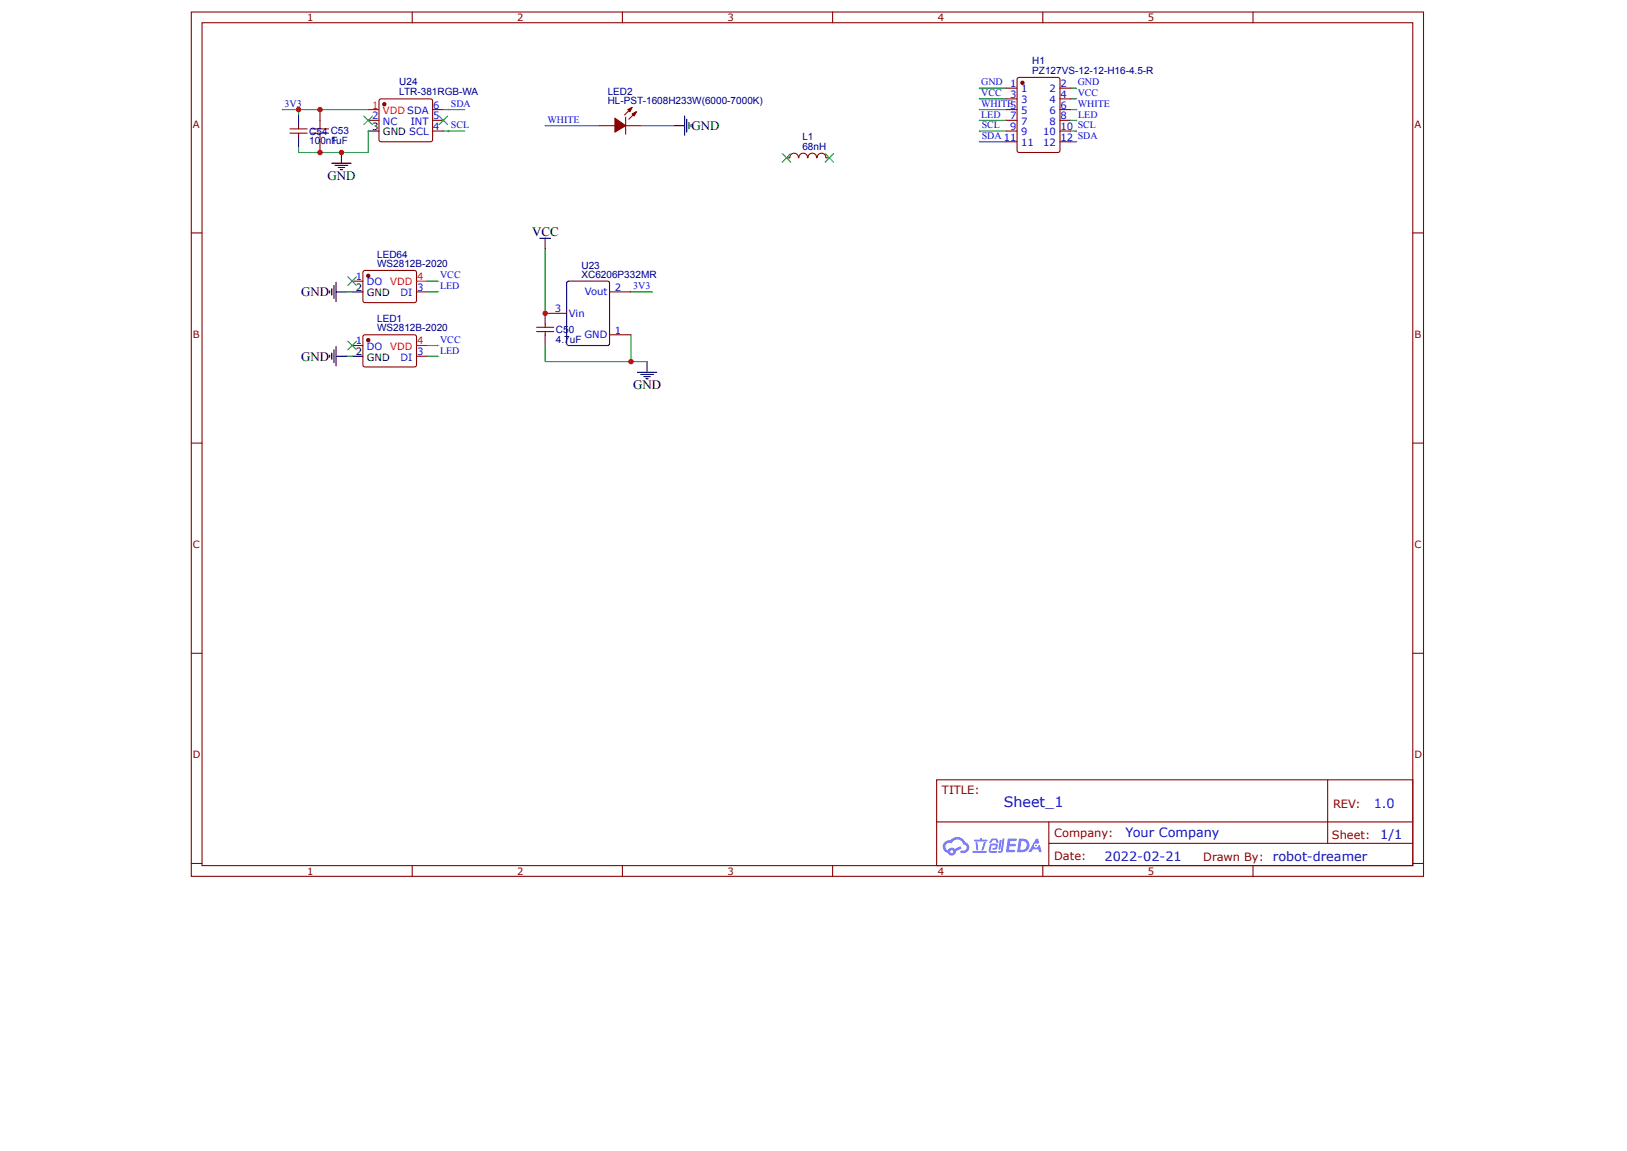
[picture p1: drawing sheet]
<svg xmlns="http://www.w3.org/2000/svg" width="297mm" height="210mm" viewBox="0 0 297 210" stroke-linecap="round" stroke-linejoin="round" font-family="sans-serif">
<g fill="none" stroke="#800" stroke-width=".2">
<path d="M34.9 2.2h224.7v157.6h-224.7zM36.8 4.1h220.8v153.7h-220.8zM75.2 2.2v1.9M113.5 2.2v1.9M151.8 2.2v1.9M190.1 2.2v1.9M228.5 2.2v1.9M34.9 42.5h1.9M257.6 42.5h2M34.9 80.8h1.9M257.6 80.8h2M34.9 119.1h1.9"/>
<path d="M257.6 119.1h2M34.9 157.5h1.9M75.2 157.8v2M113.5 157.8v2M151.8 157.8v2M170.8 142.2h86.8v15.6h-86.8zM170.8 149.9h86.7M190.1 157.8v2M191.2 153.8h66.3M191.2 149.9v7.8M228.5 157.8v2M242.1 142.2v11.6"/>
<path d="M257.6 157.5h2"/>
</g>
<g fill="#58f">
<path d="M183.8 152.9l1.5 .1 .1 .1-.2 .3h-1l-.1 .5h.9l.2 .2-.2 .2h-.9l-.1 .7h.9h.1v.3l-1.6 .1z"/>
<path d="M188.9 153h.4l.2 .7-.4 .2a.41 .41 0 0 0-.6 .1 .41 .41 0 0 0 .3 .6 .41 .41 0 0 0 .5-.4l.3-.1 .3 1.3h-.4l-.2-.5h-1l-.3 .5h-.5z"/>
<path d="M182.3 153.2h.4l-.3 1.6-.2 .1-.1-.1z"/>
<path d="M182.8 152.9h.4l-.3 2.2a.49 .49 0 0 1-.4 .4 .49 .49 0 0 1-.5-.2l.5-.2z"/>
<path d="M180.8 153l.3-.1h.7l.3 .8h-.4l-.2-.5-.5 .1a.45 .45 0 0 1-.6 .4v-.1z"/>
<path d="M180.6 153.9l1-.1a.6 .6 0 0 1 .3 .6 .6 .6 0 0 1-.5 .5h-.4l-.1-.1 .6-.2 .1-.4h-.8l-.2 1h1.1l.1 .2-.2 .1h-1l-.2-.1-.1-.3z"/>
<path d="M177.3 155.2h2.5l.1 .1-.1 .2h-2.4z"/>
<path d="M179.4 153.5l.4 .1a2.24 2.24 0 0 1-.7 1.5l-.1-.1z"/>
<path d="M177.9 153.6h.3l.2 1.3-.2 .2-.2-.1z"/>
<path d="M177.6 153.1h1.1l.1-.2 .3-.1-.1 .3h.9l.2 .2-.2 .1h-2.2z"/>
<path d="M185.8 152.9l-.3 2.5h.8a1.26 1.26 0 0 0 1.4-1.3 1.26 1.26 0 0 0-1.5-1.2zM186.2 153.4a.85 .85 0 0 1 1 .9 .85 .85 0 0 1-1.2 .7z"/>
<path d="M172.3 153.6a1.15 1.15 0 0 0 .5 1.9 .76 .76 0 0 0 .9 .5 .76 .76 0 0 0 .6-.8l1.1-.5-.3-.4-1 .5a.78 .78 0 0 0-1.3 .3 .74 .74 0 0 1-.3-1.1 .74 .74 0 0 1 1-.2 1.12 1.12 0 0 1 1.2-.7 1.12 1.12 0 0 1 1 .9 .6 .6 0 0 1 .5 .7 .6 .6 0 0 1-.8 .4l-.3 .2a1.01 1.01 0 0 0 1.5-.3 1.01 1.01 0 0 0-.6-1.4 1.66 1.66 0 0 0-2.8-.4l-.4 .1zM173.3 155.3a.29 .29 0 0 1 .5 0 .29 .29 0 0 1-.5 0z"/>
<circle cx="188.9" cy="154.2" r=".16"/>
</g>
<path d="M69.2 18.1l.3-.1 9.2 .1 .2 .3-.1 7.3-.3 .2-9.2-.1-.2-.3v-7.1z" fill="none" stroke="#800" stroke-width=".2"/>
<circle cx="70.1" cy="19" r=".29" fill="#800"/>
<g fill="none" stroke="#800" stroke-width=".2">
<path d="M58.3 20v1.9M78.9 20h1.9M52.9 24.3h3.1M52.9 23.5h3.1M54.4 22.9v.6M54.4 24.3v.6M58.3 25.9v1.9M67.1 21.9h2M78.9 21.9h1.9M78.9 23.9h1.9"/>
<circle cx="70.1" cy="19" r=".29"/>
</g>
<path d="M67.1 20h2" fill="none" stroke="#f00" stroke-width=".2"/>
<path d="M54.4 21v1.9M54.4 24.9v1.9M60.5 29.8h3.5M61.1 30.2h2.3M61.7 30.5h1.1M62.1 30.9h.4M62.3 27.8v2M67.1 23.9h2" fill="none" stroke="#000" stroke-width=".2"/>
<path d="M51.5 20h15.6M54.4 20v1M80.8 20h3.9M67.1 23.9v3.9h-12.7v-1M80.8 23.9h3.9" fill="none" stroke="#080" stroke-width=".2"/>
<g fill="#000">
<path d="M51.5 19.8v.4zM51.3 20h.4z"/>
<path d="M81.8 19.8v.4zM81.6 20h.4z"/>
<path d="M66.4 21.2l1.5 1.5zM66.4 22.7l1.5-1.5z"/>
<path d="M80.1 21.2l1.5 1.5zM80.1 22.7l1.5-1.5z"/>
<path d="M81.8 23.7v.4zM81.6 23.9h.4z"/>
</g>
<path d="M56.8 24.3h3.1M56.8 23.5h3.1M58.3 21.9v1.6M58.3 24.3v1.6" fill="none" stroke="#a00000" stroke-width=".2"/>
<path d="M66.4 21.2l1.5 1.5M67.9 21.2l-1.5 1.5M80.1 21.2l1.5 1.5M81.6 21.2l-1.5 1.5" fill="none" stroke="#3c3" stroke-width=".2"/>
<path d="M115.3 20.8l.7-.4-.4 .8z" fill="#800"/>
<path d="M115.3 20.8l.7-.4-.4 .8z" fill="none" stroke="#800" stroke-width=".2"/>
<path d="M114.5 20l.8-.4-.4 .8z" fill="#800"/>
<path d="M114.5 20l.8-.4-.4 .8zM115.3 19.6l-1.4 1.4M109.2 22.9h2.9M114.1 22.9h2.9M114.1 21.4v3.1M116 20.4l-1.3 1.3" fill="none" stroke="#800" stroke-width=".2"/>
<path d="M112.1 21.6l2 1.3-2 1.2z" fill="#800"/>
<path d="M185.6 14.2l.2-.1h7.1l.3 .2 .1 13.1-.2 .3-7.3 .1-.3-.2v-13.1zM112.1 21.6l2 1.3-2 1.2z" fill="none" stroke="#800" stroke-width=".2"/>
<g fill="none" stroke="#080" stroke-width=".2">
<path d="M178.6 16.1h4.9M178.6 18h4.9M178.6 20h4.9M195.2 16.1h1M195.2 18h1M195.2 20h1M99.4 22.9h9.8M117 22.9h5.9M178.6 23.9h4.9M178.6 25.9h4.9M178.6 21.9h4.9M195.2 23.9h1"/>
<path d="M195.2 25.9h1"/>
</g>
<path d="M122.9 22.9h1.9M124.8 21.2v3.5M125.2 21.7v2.4M125.6 22.3v1.2M126 22.7v.4" fill="none" stroke="#000" stroke-width=".2"/>
<g fill="#000">
<path d="M178.6 17.8v.4zM178.4 18h.4z"/>
<path d="M178.6 15.9v.4zM178.4 16.1h.4z"/>
<path d="M178.6 19.8v.4zM178.4 20h.4z"/>
<path d="M196.2 15.9v.4zM196 16.1h.4z"/>
<path d="M196.2 17.8v.4zM196 18h.4z"/>
<path d="M196.2 19.8v.4zM196 20h.4z"/>
<path d="M99.4 22.7v.4zM99.2 22.9h.4z"/>
<path d="M178.6 21.7v.4zM178.4 21.9h.4z"/>
<path d="M178.6 23.7v.4zM178.4 23.9h.4z"/>
<path d="M178.6 25.7v.3zM178.4 25.9h.4z"/>
<path d="M196.2 25.7v.3zM196 25.9h.4z"/>
<path d="M196.2 23.7v.4zM196 23.9h.4z"/>
</g>
<circle cx="186.4" cy="15.1" r=".29" fill="#800"/>
<g fill="none" stroke="#800" stroke-width=".2">
<path d="M183.5 16.1h2M183.5 18h2M183.5 20h2M193.3 16.1h1.9M193.3 18h1.9M193.3 20h1.9M183.5 25.9h2M183.5 23.9h2M183.5 21.9h2M193.3 25.9h1.9M193.3 23.9h1.9M193.3 21.9h1.9"/>
<path d="M66.3 49.4l.3-.1 9.2 .1 .1 .3v5.3l-.3 .2-9.3-.1-.1-.3v-5.1z"/>
<circle cx="186.4" cy="15.1" r=".29"/>
</g>
<path d="M196.2 21.7v.4zM196 21.9h.4z" fill="#000"/>
<path d="M195.2 21.9h1" fill="none" stroke="#080" stroke-width=".2"/>
<circle cx="67.1" cy="50.3" r=".29" fill="#800"/>
<g fill="none" stroke="#800" stroke-width=".2">
<path d="M145.6 28.8a.78 .78 0 0 0-.8-.9 .78 .78 0 0 0-.8 .9h-.6M145.7 28.8a.78 .78 0 0 1 .8-.9 .78 .78 0 0 1 .7 .9M147.3 28.8a.78 .78 0 0 1 .8-.9 .78 .78 0 0 1 .8 .9M149 28.8a.78 .78 0 0 1 .8-.9 .78 .78 0 0 1 .8 .9M150.6 28.8h.6M64.2 51.3h2M75.9 53.2h2M97.8 59.7h3.2M99.4 57.1h3.9M99.4 59.1v.6M111.1 53.2h4M66.3 61.2l.3-.1h9.2l.1 .3v5.3l-.3 .2h-9.3l-.1-.4v-5.1z"/>
<path d="M97.8 60.5h3.2M99.4 60.5v.6M111.1 61.1h4"/>
<circle cx="67.1" cy="50.3" r=".29"/>
</g>
<g fill="none" stroke="#000" stroke-width=".2">
<path d="M60.1 53v.4M60.5 52.6v1.2M60.9 52.1v2.3M61.3 53.2h1.9M61.3 51.5v3.5M64.2 53.2h2M98.4 43.5h2M99.4 43.5v1.9M99.4 57.1v2M103.4 51.4l.3-.1h7.1l.3 .1v11.2l-.1 .3-7.3 .1-.3-.2-.1-11.1zM99.4 61.1v1.9M116.2 67.9h3.6"/>
<path d="M116.8 68.3h2.4M117.4 68.7h1.2M117.8 69.1h.4M118 65.9v2"/>
</g>
<path d="M75.9 51.3h2" fill="none" stroke="#f00" stroke-width=".2"/>
<g fill="#000">
<path d="M142.6 28l1.6 1.6zM142.6 29.6l1.6-1.6z"/>
<path d="M150.5 28l1.5 1.6zM152 28l-1.5 1.6z"/>
<path d="M63.4 50.5l1.6 1.6zM65 50.5l-1.6 1.6z"/>
<path d="M79.9 53v.4zM79.7 53.2h.4z"/>
<path d="M79.9 51.1v.4zM79.7 51.3h.4z"/>
<path d="M115.1 53v.4zM114.9 53.2h.4z"/>
</g>
<path d="M63.2 53.2h1M77.9 53.2h2M77.9 51.3h2M99.4 45.4v11.7M115.1 53.2h3.9M99.4 63v2.9h18.6M115.1 61.1v4.8" fill="none" stroke="#080" stroke-width=".2"/>
<path d="M142.6 28l1.6 1.6M144.2 28l-1.6 1.6M150.5 28l1.5 1.6M152 28l-1.5 1.6M63.4 50.5l1.6 1.6M65 50.5l-1.6 1.6" fill="none" stroke="#3c3" stroke-width=".2"/>
<circle cx="67.1" cy="62" r=".29" fill="#800"/>
<g fill="none" stroke="#800" stroke-width=".2">
<path d="M64.2 63h2M75.9 65h2"/>
<circle cx="67.1" cy="62" r=".29"/>
</g>
<path d="M60.1 64.8v.4M60.5 64.4v1.1M60.9 63.8v2.3M61.3 65h1.9M61.3 63.2v3.5M64.2 65h2" fill="none" stroke="#000" stroke-width=".2"/>
<path d="M75.9 63h2" fill="none" stroke="#f00" stroke-width=".2"/>
<g fill="#000">
<path d="M63.4 62.2l1.6 1.6zM65 62.2l-1.6 1.6z"/>
<path d="M79.9 62.8v.4zM79.7 63h.4z"/>
<path d="M79.9 64.8v.4zM79.7 65h.4z"/>
</g>
<path d="M63.4 62.2l1.6 1.6M65 62.2l-1.6 1.6" fill="none" stroke="#3c3" stroke-width=".2"/>
<path d="M63.2 65h1M77.9 65h2M77.9 63h2" fill="none" stroke="#080" stroke-width=".2"/>
<g fill="#c00">
<circle cx="58.3" cy="20" r=".49"/>
<circle cx="54.4" cy="20" r=".49"/>
<circle cx="58.3" cy="27.8" r=".49"/>
<circle cx="62.3" cy="27.8" r=".49"/>
<circle cx="115.1" cy="65.9" r=".49"/>
<circle cx="99.4" cy="57.1" r=".49"/>
</g>
<text font-size="2.6" fill="#00f" x="183" y="147.2">Sheet_1</text>
<g font-size="2.3">
<text x="126.1" y="23.7">GND</text>
<text x="59.7" y="32.9">GND</text>
<text x="97.1" y="43.1">VCC</text>
<text x="54.9" y="54">GND</text>
<text x="54.9" y="65.7">GND</text>
<text x="115.4" y="71">GND</text>
</g>
<g font-size="2.3" fill="#00f">
<text x="250.5" y="147.3">1.0</text>
<text x="205.3" y="152.6">Your Company</text>
<text x="251.7" y="153.1">1/1</text>
<text x="201.4" y="157">2022-02-21</text>
<text x="232.1" y="156.9">robot-dreamer</text>
</g>
<g font-size="2.1" fill="#800">
<text x="171.8" y="144.7">TITLE:</text>
<text x="243.1" y="147.3">REV:</text>
<text x="192.2" y="152.6">Company:</text>
<text x="242.9" y="153">Sheet:</text>
<text x="192.2" y="156.9">Date:</text>
<text x="219.4" y="156.9">Drawn By:</text>
</g>
<g font-size="1.8" fill="#800">
<text x="56" y="3.9">1</text>
<text x="94.3" y="3.9">2</text>
<text x="132.7" y="3.9">3</text>
<text x="171" y="3.9">4</text>
<text x="209.3" y="3.9">5</text>
<text x="35.2" y="23.3">A</text>
<text x="257.9" y="23.3">A</text>
<text x="35.2" y="61.6">B</text>
<text x="257.9" y="61.6">B</text>
<text x="35.2" y="100">C</text>
<text x="257.9" y="100">C</text>
<text x="35.2" y="138.3">D</text>
<text x="257.9" y="138.3">D</text>
<text x="56" y="159.5">1</text>
<text x="94.3" y="159.5">2</text>
<text x="132.7" y="159.5">3</text>
<text x="171" y="159.5">4</text>
<text x="209.3" y="159.5">5</text>
</g>
<g font-size="1.8" fill="#000080">
<text x="188.2" y="11.6">H1</text>
<text x="72.8" y="17.3">LTR-381RGB-WA</text>
<text x="72.8" y="15.5">U24</text>
<text x="110.8" y="17.2">LED2</text>
<text x="188.2" y="13.4">PZ127VS-12-12-H16-4.5-R</text>
<text x="110.8" y="19">HL-PST-1608H233W(6000-7000K)</text>
<text x="56.4" y="26.3">100n1uF</text>
<text x="56.4" y="24.5">C54 C53</text>
<text x="60.5" y="26.3">F</text>
<text x="146.3" y="27.4">68nH</text>
<text x="146.3" y="25.6">L1</text>
<text x="68.8" y="47">LED64</text>
<text x="68.8" y="48.7">WS2812B-2020</text>
<text x="106" y="50.7">XC6206P332MR</text>
<text x="106" y="49">U23</text>
<text x="68.8" y="58.7">LED1</text>
<text x="68.8" y="60.4">WS2812B-2020</text>
<text x="101.4" y="62.5">4.7uF</text>
<text x="101.4" y="60.7">C5</text>
<text x="103.7" y="60.7">0</text>
</g>
<g font-size="1.8" fill="#00f">
<text x="178.9" y="17.5">VCC</text>
<text x="178.9" y="15.6">GND</text>
<text x="184.2" y="15.9">1</text>
<text x="184.2" y="17.8">3</text>
<text x="186.2" y="16.9">1</text>
<text x="191.4" y="16.9">2</text>
<text x="193.4" y="17.8">4</text>
<text x="193.4" y="15.9">2</text>
<text x="196.5" y="15.6">GND</text>
<text x="196.5" y="17.5">VCC</text>
<text x="51.9" y="19.5">3V3</text>
<text x="67.8" y="21.7">2</text>
<text x="69.8" y="22.7">NC</text>
<text x="74.9" y="22.7">INT</text>
<text x="79" y="23.7">4</text>
<text x="79" y="21.7">5</text>
<text x="79" y="19.8">6</text>
<text x="82.2" y="19.5">SDA</text>
<text x="82.2" y="23.4">SCL</text>
<text x="99.8" y="22.4">WHITE</text>
<text x="178.9" y="19.5">WHITE5</text>
<text x="178.9" y="21.4">LED</text>
<text x="179" y="23.4">SCL</text>
<text x="184.2" y="21.7">7</text>
<text x="184.2" y="23.7">9</text>
<text x="186.2" y="18.8">3</text>
<text x="186.2" y="20.8">5</text>
<text x="186.2" y="22.7">7</text>
<text x="191.4" y="22.7">8</text>
<text x="191.4" y="20.8">6</text>
<text x="191.4" y="18.8">4</text>
<text x="193.4" y="23.7">10 SCL</text>
<text x="193.4" y="21.7">8</text>
<text x="193.4" y="19.8">6</text>
<text x="196.5" y="19.5">WHITE</text>
<text x="196.6" y="21.5">LED</text>
<text x="179" y="25.4">SDA 11</text>
<text x="186.2" y="24.7">9</text>
<text x="186.2" y="26.6">11</text>
<text x="190.2" y="26.6">12</text>
<text x="190.2" y="24.7">10</text>
<text x="193.4" y="25.7">12 SDA</text>
<text x="64.9" y="51.1">1</text>
<text x="66.9" y="52.1">DO</text>
<text x="76" y="53">3</text>
<text x="80.2" y="52.7">LED</text>
<text x="80.2" y="50.8">VCC</text>
<text x="106.6" y="53.8">Vout</text>
<text x="112.1" y="53">2</text>
<text x="115.4" y="52.7">3V3</text>
<text x="73.1" y="54">DI</text>
<text x="101.2" y="56.9">3</text>
<text x="103.7" y="57.7">Vin</text>
<text x="64.9" y="62.8">1</text>
<text x="66.9" y="63.8">DO</text>
<text x="73.1" y="65.7">DI</text>
<text x="76" y="64.8">3</text>
<text x="80.2" y="62.5">VCC</text>
<text x="80.2" y="64.5">LED</text>
<text x="106.6" y="61.6">GND</text>
<text x="112.1" y="60.9">1</text>
</g>
<g font-size="1.8" fill="#f00">
<text x="67.8" y="19.8">1</text>
<text x="69.8" y="20.8">VDD SDA</text>
<text x="71.2" y="52.1">VDD</text>
<text x="76" y="51.1">4</text>
<text x="71.2" y="63.8">VDD</text>
<text x="76" y="62.8">4</text>
</g>
<g font-size="1.8">
<text x="67.8" y="23.7">3</text>
<text x="69.8" y="24.7">GND SCL</text>
<text x="64.9" y="53">2</text>
<text x="66.9" y="54">GND</text>
<text x="64.9" y="64.8">2</text>
<text x="66.9" y="65.7">GND</text>
</g>
</svg>
